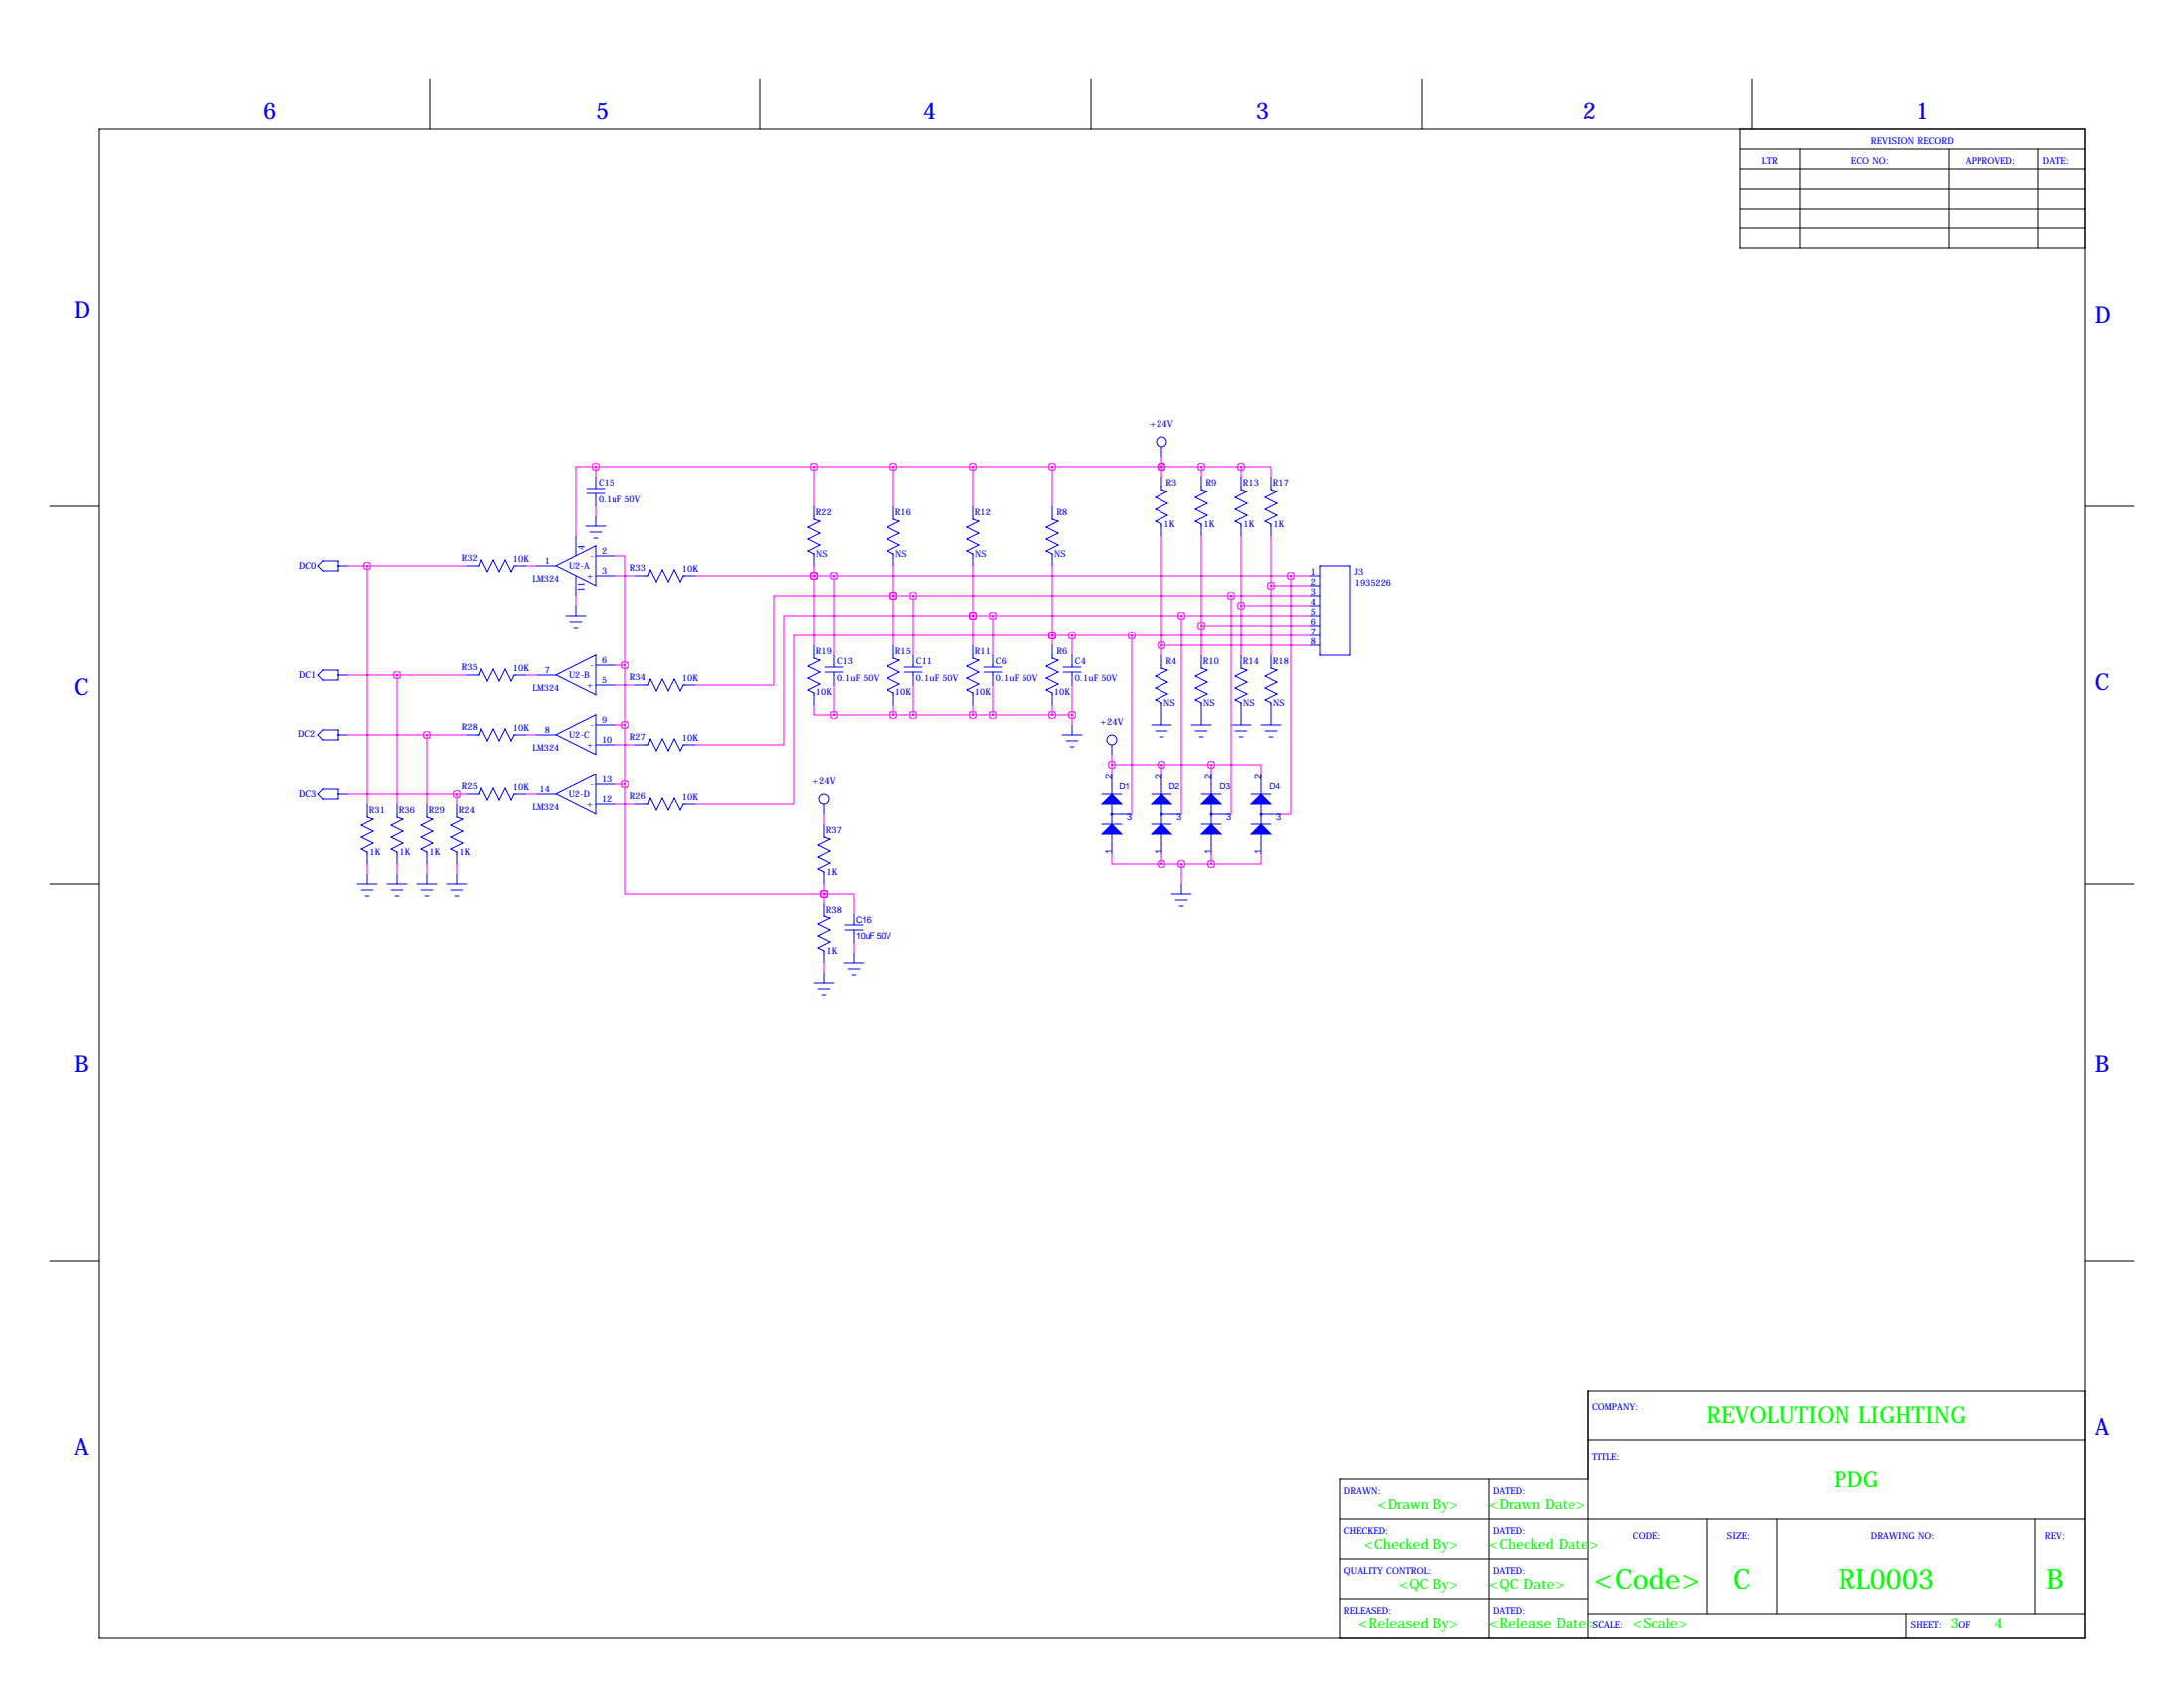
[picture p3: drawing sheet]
<svg xmlns="http://www.w3.org/2000/svg" width="559mm" height="432mm" viewBox="0 0 559 432" stroke-linecap="round" stroke-linejoin="round" font-family="sans-serif">
<g fill="none" stroke="#000" stroke-width=".25">
<path d="M25.4 33h508v386.1h-508zM110 20.3v12.7M194.6 20.3v12.7M279.1 20.3v12.7M363.7 20.3v12.7M445.3 38.1h88.1M445.3 33v30.5h88.1M448.3 20.3v12.7M460.5 38.1v25.4M498.6 38.1v25.4M521.5 38.1v25.4M445.3 48.3h88.1"/>
<path d="M445.3 43.2h88.1M445.3 53.3h88.1M445.3 58.4h88.1M12.7 129.5h12.7M533.4 129.5h12.7M12.7 226.1h12.7M533.4 226.1h12.7M12.7 322.6h12.7M533.4 322.6h12.7M533.4 355.9h-127v63.2M381 378.5v40.6M406.4 368.3h127"/>
<path d="M406.4 378.5h-63.5v40.6M342.9 388.6h190.5M342.9 398.8h63.5M436.9 388.6v24.1M454.7 388.6v24.1M520.7 388.6v24.1M342.9 408.9h63.5M406.4 412.7h127M487.7 412.7v6.4"/>
</g>
<g fill="none" stroke="#00f" stroke-width=".25">
<path d="M297.2 114.3v2.5M147.3 137.2v5M149.9 134.6h5M150.1 126.2h4.6M150.1 125h4.6M150.9 136.1h3M151.9 137.7h1M152.4 121.9v3.1M152.4 126.2v3.3M152.4 132.1v2.5M208.3 129.5v3.3l1.5 .5-3 1.6 3 1.5-3 1.5 3 1.5-3 1.6 1.5 .7v3.1M228.6 129.5v3.3l1.5 .5-3 1.6 3 1.5-3 1.5 3 1.5-3 1.6 1.5 .7v3.1"/>
<path d="M248.9 129.5v3.3l1.5 .5-3 1.6 3 1.5-3 1.5 3 1.5-3 1.6 1.5 .7v3.1M269.2 129.5v3.3l1.6 .5-3.1 1.6 3.1 1.5-3.1 1.5 3.1 1.5-3.1 1.6 1.5 .7v3.1M297.2 121.9v3.3l1.5 .5-3 1.6 3 1.5-3 1.5 3 1.5-3 1.5 1.5 .8v3.1M307.3 121.9v3.3l1.6 .5-3.1 1.6 3.1 1.5-3.1 1.5 3.1 1.5-3.1 1.5 1.5 .8v3.1M317.5 121.9v3.3l1.5 .5-3 1.6 3 1.5-3 1.5 3 1.5-3 1.5 1.5 .8v3.1M325.1 121.9v3.3l1.5 .5-3 1.6 3 1.5-3 1.5 3 1.5-3 1.5 1.5 .8v3.1M82.5 143.5h3.9v2.5h-3.9l-1.2-1.2zM86.4 144.8h2.5M119.4 144.8h3.3l.5-1.5 1.5 3 1.5-3 1.6 3 1.5-3 1.5 3 .8-1.5h3M137.2 144.8h5M142.2 144.7l10.2-5.1v10.2zM144.8 157.5h5.1"/>
<path d="M145.8 159h3M147.3 147.3v5.1M147.3 154.9v2.6M152.4 147.3h5.1M152.4 142.2h5.1M162.6 147.3h3.3l.5-1.5 1.5 3 1.5-3 1.5 3 1.6-3 1.5 3 .8-1.5h3M335.3 147.3h2.5M335.3 149.9h2.5M335.3 152.4h2.5M335.3 154.9h2.5M335.3 157.5h2.5M337.8 144.8h7.6v22.8h-7.6z"/>
<path d="M81.3 172.7l1.2-1.3h3.9v2.6h-3.9zM86.4 172.7h2.5M119.4 172.7h3.3l.5-1.5 1.5 3 1.5-3 1.6 3 1.5-3 1.5 3 .8-1.5h3M137.2 172.7h5M142.2 172.7l10.2-5.1v10.1zM146.8 160.5h1M152.4 170.2h5.1M152.4 175.3h5.1M162.6 175.3h3.3l.5-1.6 1.5 3.1 1.5-3.1 1.5 3.1 1.6-3.1 1.5 3.1 .8-1.5h3M208.3 165.1v3.3l1.5 .5-3 1.5 3 1.6-3 1.5 3 1.5-3 1.5 1.5 .8v3M211.1 172h4.5M211.1 170.7h4.5"/>
<path d="M213.4 167.6v3.1M213.4 172v3.3M228.6 165.1v3.3l1.5 .5-3 1.5 3 1.6-3 1.5 3 1.5-3 1.5 1.5 .8v3M231.4 172h4.6M231.4 170.7h4.6M233.7 167.6v3.1M233.7 172v3.3M248.9 165.1v3.3l1.5 .5-3 1.5 3 1.6-3 1.5 3 1.5-3 1.5 1.5 .8v3M251.7 172h4.6M251.7 170.7h4.6M254 167.6v3.1M254 172v3.3"/>
<path d="M269.2 165.1v3.3l1.6 .5-3.1 1.5 3.1 1.6-3.1 1.5 3.1 1.5-3.1 1.5 1.5 .8v3M272 172h4.6M272 170.7h4.6M274.3 167.6v3.1M274.3 172v3.3M297.2 167.6v3.3l1.5 .5-3 1.6 3 1.5-3 1.5 3 1.5-3 1.6 1.5 .7v5.6M307.3 167.6v3.3l1.6 .5-3.1 1.6 3.1 1.5-3.1 1.5 3.1 1.5-3.1 1.6 1.5 .7v5.6M317.5 167.6v3.3l1.5 .5-3 1.6 3 1.5-3 1.5 3 1.5-3 1.6 1.5 .7v5.6M325.1 167.6v3.3l1.5 .5-3 1.6 3 1.5-3 1.5 3 1.5-3 1.6 1.5 .7v5.6M335.3 160h2.5M335.3 162.6h2.5M335.3 165.1h2.5"/>
<path d="M81.3 188l1.2-1.3h3.9v2.5h-3.9zM86.4 188h2.5M119.4 188h3.3l.5-1.6 1.5 3.1 1.5-3.1 1.6 3.1 1.5-3.1 1.5 3.1 .8-1.5h3M137.2 188h5M142.2 187.9l10.2-5.1v10.2zM152.4 185.4h5.1M152.4 190.5h5.1M162.6 190.5h3.3l.5-1.5 1.5 3 1.5-3 1.5 3 1.6-3 1.5 3 .8-1.5h3M271.8 188h5.1M272.8 189.5h3M273.8 191h1M274.3 185.4v2.6"/>
<path d="M284.5 190.5v2.5M284.5 198.1v5.1M294.6 185.4h5.1M295.7 186.9h3M296.7 188.5h1M297.2 198.1v5.1M304.8 185.4h5.1M305.8 186.9h3.1M306.8 188.5h1M309.9 198.1v5.1M315 185.4h5M316 186.9h3"/>
<path d="M317 188.5h1M322.6 185.4h5.1M322.6 198.1v5.1M323.6 186.9h3M324.6 188.5h1M81.3 203.2l1.2-1.3h3.9v2.6h-3.9zM86.4 203.2h2.5M94 205.7v3.3l1.5 .5-3 1.6 3 1.5-3 1.5 3 1.5-3 1.6 1.5 .7v3.1M101.6 205.7v3.3l1.5 .5-3 1.6 3 1.5-3 1.5 3 1.5-3 1.6 1.5 .7v3.1M109.2 205.7v3.3l1.5 .5-3 1.6 3 1.5-3 1.5 3 1.5-3 1.6 1.5 .7v3.1M116.8 205.7v3.3l1.6 .5-3.1 1.6 3.1 1.5-3.1 1.5 3.1 1.5-3.1 1.6 1.5 .7v3.1M119.4 203.2h3.3l.5-1.5 1.5 3 1.5-3 1.6 3 1.5-3 1.5 3 .8-1.5h3"/>
<path d="M137.2 203.2h5M142.2 203.1l10.2-5v10.1zM152.4 200.7h5.1M152.4 205.7h5.1M162.6 205.7h3.3l.5-1.5 1.5 3.1 1.5-3.1 1.5 3.1 1.6-3.1 1.5 3.1 .8-1.6h3M210.8 205.7v2.6M210.8 210.8v3.3l1.5 .5-3 1.6 3 1.5-3 1.5 3 1.5-3 1.5 1.5 .8v3.1M281.9 203.2h5.1M281.9 210.8h5.1M284.5 205.7v5.1M284.5 213.4v5M284.5 208.3h5.1"/>
<path d="M294.6 203.2h5.1M294.6 210.8h5.1M297.2 208.3h5.1M297.2 205.7v5.1M297.2 213.4v5M307.3 203.2h5.1M307.3 210.8h5.1M309.9 208.3h5.1M309.9 205.7v5.1M309.9 213.4v5M320 203.2h5.1M320 210.8h5.1"/>
<path d="M322.6 208.3h5.1M322.6 205.7v5.1M322.6 213.4v5M91.4 226.1h5.1M92.5 227.6h3M93.5 229.1h1M94 223.5v2.6M99.1 226.1h5M100.1 227.6h3M101.1 229.1h1M101.6 223.5v2.6M106.7 226.1h5.1"/>
<path d="M107.7 227.6h3M108.7 229.1h1M109.2 223.5v2.6M114.3 226.1h5.1M115.3 227.6h3.1M116.3 229.1h1M116.8 223.5v2.6M210.8 231.1v3.3l1.5 .5-3 1.6 3 1.5-3 1.5 3 1.5-3 1.6 1.5 .7v3.1M216.2 238h4.5M216.2 236.7h4.5M218.4 233.7v3M218.4 238v3.3"/>
<path d="M299.7 228.6h5.1M300.7 230.1h3.1M301.8 231.6h1M302.3 226.1v2.5M208.3 251.5h5.1M209.3 253h3M210.3 254.5h1M210.8 248.9v2.6M215.9 246.4h5.1M216.9 247.9h3.1M217.9 249.4h1M218.4 243.8v2.6"/>
<circle cx="297.2" cy="113" r="1.27"/>
<circle cx="284.5" cy="189.2" r="1.27"/>
<circle cx="210.8" cy="204.5" r="1.27"/>
<circle cx="284.5" cy="208.3" r=".25"/>
<circle cx="297.2" cy="208.3" r=".25"/>
<circle cx="309.9" cy="208.3" r=".25"/>
<circle cx="322.6" cy="208.3" r=".25"/>
</g>
<g fill="#00f" stroke="#00f" stroke-width=".25">
<path d="M284.5 210.8l2.5 2.6h-5.1z"/>
<path d="M281.9 205.7l2.6-2.5 2.5 2.5z"/>
<path d="M297.2 210.8l2.5 2.6h-5.1z"/>
<path d="M297.2 203.2l2.5 2.5h-5.1z"/>
<path d="M309.9 210.8l2.5 2.6h-5.1z"/>
<path d="M307.3 205.7l2.6-2.5 2.5 2.5z"/>
<path d="M322.6 210.8l2.5 2.6h-5.1z"/>
<path d="M320 205.7l2.6-2.5 2.5 2.5z"/>
</g>
<g fill="none" stroke="#f0f" stroke-width=".25">
<path d="M152.4 119.4h-5.1v17.8M152.4 119.4h165.1M152.4 119.4v2.5M208.3 119.4v10.1M228.6 119.4v10.1M248.9 119.4v10.1M269.2 119.4v10.1M297.2 119.4h.1M297.2 116.8v5.1M307.3 119.4v2.5M317.5 119.4h7.6v2.5M317.5 119.4v2.5"/>
<path d="M152.4 129.5v2.6M297.2 137.2v30.4M307.3 137.2v30.4M317.5 137.2v30.4M325.1 137.2v30.4M88.9 144.8h30.5M94 144.8v60.9M134.6 144.8h2.6M147.3 152.4v2.5M157.5 142.2h2.5v28M157.5 147.3h5.1M177.8 147.3h157.5"/>
<path d="M208.3 147.3h.1M208.3 144.8v20.3M213.4 147.3v20.3M228.6 152.4h-30.5v22.9h-20.3M228.6 152.4h.1M228.6 152.4h106.7M228.6 144.8v20.3M233.7 152.4v15.2M248.9 157.5h-48.2v33h-22.9M248.9 157.5h.1M248.9 157.5h86.4M248.9 144.8v20.3"/>
<path d="M254 157.5v10.1M269.2 144.8v20.3M302.3 157.5v50.8M315 152.4v55.9M317.5 154.9h17.8M325.1 149.9h10.2M330.2 147.3v61h-2.5M88.9 172.7h30.5M101.6 172.7v33M134.6 172.7h2.6M157.5 170.2h2.5M157.5 175.3h5.1"/>
<path d="M160 170.2v30.5M213.4 175.3v7.6M233.7 175.3v7.6M254 175.3v7.6M269.2 162.6h-66v43.1h-25.4M269.2 162.6h.1M269.2 162.6h66.1M274.3 162.6v5M274.3 175.3v10.1M289.6 162.6v45.7M297.2 165.1h38.1M307.3 160h28"/>
<path d="M88.9 188h30.5M109.2 188v17.7M134.6 188h2.6M157.5 185.4h2.5M157.5 190.5h5.1M208.3 180.3v2.6h5.1M213.4 182.9h60.9M228.6 180.3v2.6M248.9 180.3v2.6M269.2 180.3v2.6M284.5 195.6h25.4M284.5 193v5.1"/>
<path d="M297.2 182.9h.1M297.2 195.6v2.5M307.3 182.9h.1M309.9 195.6h12.7v2.5M309.9 195.6v2.5M317.5 182.9h.1M325.1 182.9h.1M88.9 203.2h30.5M116.8 203.2v2.5M134.6 203.2h2.6M157.5 200.7h2.5M157.5 205.7h5.1"/>
<path d="M160 200.7v27.9h50.8M210.8 208.3v2.5M284.5 218.4v2.6h12.7M297.2 218.4v2.6M309.9 218.4v2.6M322.6 218.4v2.6h-12.7M94 221v2.5M101.6 221v2.5M109.2 221v2.5M116.8 221v2.5M210.8 228.6h.1M210.8 228.6h7.6v5.1"/>
<path d="M210.8 226.1v5M297.2 221h12.7M302.3 221v5.1M210.8 246.4v2.5M218.4 241.3v2.5"/>
</g>
<path d="M297.1 221a.07 .07 0 0 0 .1 0 .07 .07 0 0 0-.1 0zM309.8 221a.07 .07 0 0 0 .1 0 .07 .07 0 0 0-.1 0zM302.2 221a.07 .07 0 0 0 .1 0 .07 .07 0 0 0-.1 0zM297.1 195.6a.07 .07 0 0 0 .1 0 .07 .07 0 0 0-.1 0zM309.8 195.6a.07 .07 0 0 0 .1 0 .07 .07 0 0 0-.1 0zM284.4 195.6a.07 .07 0 0 0 .1 0 .07 .07 0 0 0-.1 0zM330.1 147.3a.1 .1 0 0 0 .2 0 .1 .1 0 0 0-.2 0zM314.9 152.4a.07 .07 0 0 0 .1 0 .07 .07 0 0 0-.1 0zM302.2 157.5a.07 .07 0 0 0 .1 0 .07 .07 0 0 0-.1 0zM289.5 162.6a.07 .07 0 0 0 .1 0 .07 .07 0 0 0-.1 0zM274.3 162.6a.07 .07 0 0 0 .1 0 .07 .07 0 0 0-.1 0zM253.9 157.5a.1 .1 0 0 0 .2 0 .1 .1 0 0 0-.2 0zM233.6 152.4a.07 .07 0 0 0 .1 0 .07 .07 0 0 0-.1 0zM213.3 147.3a.07 .07 0 0 0 .1 0 .07 .07 0 0 0-.1 0zM213.3 182.9a.07 .07 0 0 0 .1 0 .07 .07 0 0 0-.1 0zM228.5 182.9a.1 .1 0 0 0 .2 0 .1 .1 0 0 0-.2 0zM233.6 182.9a.07 .07 0 0 0 .1 0 .07 .07 0 0 0-.1 0zM248.9 182.9a.07 .07 0 0 0 .1 0 .07 .07 0 0 0-.1 0zM253.9 182.9a.1 .1 0 0 0 .2 0 .1 .1 0 0 0-.2 0zM269.2 182.9a.07 .07 0 0 0 .1 0 .07 .07 0 0 0-.1 0zM274.3 182.9a.07 .07 0 0 0 .1 0 .07 .07 0 0 0-.1 0zM317.4 119.4a.1 .1 0 0 0 .2 0 .1 .1 0 0 0-.2 0zM307.3 119.4a.07 .07 0 0 0 .1 0 .07 .07 0 0 0-.1 0zM297.1 119.4a.07 .07 0 0 0 .1 0 .07 .07 0 0 0-.1 0zM297.1 119.4a.07 .07 0 0 0 .1 0 .07 .07 0 0 0-.1 0zM152.3 119.4a.1 .1 0 0 0 .2 0 .1 .1 0 0 0-.2 0zM210.8 228.6a.07 .07 0 0 0 .1 0 .07 .07 0 0 0-.1 0zM160 170.2a.07 .07 0 0 0 .1 0 .07 .07 0 0 0-.1 0zM160 185.4a.07 .07 0 0 0 .1 0 .07 .07 0 0 0-.1 0zM160 200.7a.07 .07 0 0 0 .1 0 .07 .07 0 0 0-.1 0zM210.8 228.6a.07 .07 0 0 0 .1 0 .07 .07 0 0 0-.1 0zM93.9 144.8a.07 .07 0 0 0 .1 0 .07 .07 0 0 0-.1 0zM101.5 172.7a.1 .1 0 0 0 .2 0 .1 .1 0 0 0-.2 0zM109.2 188a.07 .07 0 0 0 .1 0 .07 .07 0 0 0-.1 0zM116.8 203.2a.07 .07 0 0 0 .1 0 .07 .07 0 0 0-.1 0zM269.2 162.6a.07 .07 0 0 0 .1 0 .07 .07 0 0 0-.1 0zM248.9 157.5a.07 .07 0 0 0 .1 0 .07 .07 0 0 0-.1 0zM228.5 152.4a.1 .1 0 0 0 .2 0 .1 .1 0 0 0-.2 0zM208.2 147.3a.07 .07 0 0 0 .1 0 .07 .07 0 0 0-.1 0zM208.2 147.3a.07 .07 0 0 0 .1 0 .07 .07 0 0 0-.1 0zM228.5 152.4a.1 .1 0 0 0 .2 0 .1 .1 0 0 0-.2 0zM248.9 157.5a.07 .07 0 0 0 .1 0 .07 .07 0 0 0-.1 0zM269.2 162.6a.07 .07 0 0 0 .1 0 .07 .07 0 0 0-.1 0zM208.2 119.4a.07 .07 0 0 0 .1 0 .07 .07 0 0 0-.1 0zM228.5 119.4a.1 .1 0 0 0 .2 0 .1 .1 0 0 0-.2 0zM248.9 119.4a.07 .07 0 0 0 .1 0 .07 .07 0 0 0-.1 0zM269.2 119.4a.07 .07 0 0 0 .1 0 .07 .07 0 0 0-.1 0zM297.1 165.1a.07 .07 0 0 0 .1 0 .07 .07 0 0 0-.1 0zM307.3 160a.07 .07 0 0 0 .1 0 .07 .07 0 0 0-.1 0zM317.4 154.9a.1 .1 0 0 0 .2 0 .1 .1 0 0 0-.2 0zM325.1 149.9a.07 .07 0 0 0 .1 0 .07 .07 0 0 0-.1 0z" fill="#f0f" stroke="#f0f" stroke-width="1.9"/>
<g font-size="7.1" fill="#0f0">
<text x="408" y="406.4">&lt;Code&gt;</text>
<text x="443.5" y="406.4">C</text>
<text x="470.4" y="406.4">RL0003</text>
<text x="523.5" y="406.4">B</text>
</g>
<g font-size="5.9" fill="#00f">
<text x="67.3" y="30.5">6</text>
<text x="152.4" y="30.5">5</text>
<text x="236.2" y="30.5">4</text>
<text x="321.3" y="30.5">3</text>
<text x="405.1" y="30.5">2</text>
<text x="490.2" y="30.5">1</text>
<text x="19" y="81.3">D</text>
<text x="535.9" y="82.6">D</text>
<text x="19" y="177.8">C</text>
<text x="535.9" y="176.5">C</text>
<text x="19" y="274.3">B</text>
<text x="535.9" y="274.3">B</text>
<text x="535.9" y="367">A</text>
<text x="19" y="372.1">A</text>
</g>
<g font-size="5.9" fill="#0f0">
<text x="436.8" y="364">REVOLUTION LIGHTING</text>
<text x="469.2" y="380.5">PDG</text>
</g>
<g font-size="3.6" fill="#0f0">
<text x="352.4" y="386.1">&lt;Drawn By&gt;</text>
<text x="381" y="386.1">&lt;Drawn Date&gt;</text>
<text x="348.9" y="396.2">&lt;Checked By&gt;</text>
<text x="381" y="396.2">&lt;Checked Date&gt;</text>
<text x="357.9" y="406.4">&lt;QC By&gt;</text>
<text x="381" y="406.4">&lt;QC Date&gt;</text>
<text x="347.5" y="416.5">&lt;Released By&gt;</text>
<text x="381" y="416.5">&lt;Release Date&gt;</text>
<text x="417.8" y="416.5">&lt;Scale&gt;</text>
<text x="499.1" y="416.5">3</text>
<text x="510.5" y="416.5">4</text>
</g>
<g font-size="2.4" fill="#00f">
<text x="450.8" y="41.9">LTR</text>
<text x="473.7" y="41.9">ECO NO:</text>
<text x="478.8" y="36.8">REVISION RECORD</text>
<text x="502.9" y="41.9">APPROVED:</text>
<text x="522.7" y="41.9">DATE:</text>
<text x="294.2" y="109.2">+24V</text>
<text x="76.5" y="145.5">DC0</text>
<text x="76.5" y="173.5">DC1</text>
<text x="281.5" y="185.4">+24V</text>
<text x="76.2" y="188.5">DC2</text>
<text x="76.5" y="204">DC3</text>
<text x="207.8" y="200.7">+24V</text>
<text x="284.5" y="199.4" transform="rotate(-90 284.5 199.4)">2</text>
<text x="297.2" y="199.4" transform="rotate(-90 297.2 199.4)">2</text>
<text x="309.9" y="199.4" transform="rotate(-90 309.9 199.4)">2</text>
<text x="322.6" y="199.4" transform="rotate(-90 322.6 199.4)">2</text>
<text x="288.3" y="209.9">3</text>
<text x="301" y="209.9">3</text>
<text x="313.7" y="209.9">3</text>
<text x="326.4" y="209.9">3</text>
<text x="284.5" y="218.4" transform="rotate(-90 284.5 218.4)">1</text>
<text x="297.2" y="218.4" transform="rotate(-90 297.2 218.4)">1</text>
<text x="309.9" y="218.4" transform="rotate(-90 309.9 218.4)">1</text>
<text x="322.6" y="218.4" transform="rotate(-90 322.6 218.4)">1</text>
<text x="407.4" y="360.7">COMPANY:</text>
<text x="407.4" y="373.4">TITLE:</text>
<text x="343.9" y="382.3">DRAWN:</text>
<text x="382" y="382.3">DATED:</text>
<text x="343.9" y="392.4">CHECKED:</text>
<text x="382" y="392.4">DATED:</text>
<text x="417.8" y="393.7">CODE:</text>
<text x="442" y="393.7">SIZE:</text>
<text x="478.8" y="393.7">DRAWING NO:</text>
<text x="523.2" y="393.7">REV:</text>
<text x="343.9" y="402.6">QUALITY CONTROL:</text>
<text x="382" y="402.6">DATED:</text>
<text x="343.9" y="412.7">RELEASED:</text>
<text x="382" y="412.7">DATED:</text>
<text x="407.7" y="416.6">SCALE:</text>
<text x="488.9" y="416.6">SHEET:</text>
<text x="501" y="416.6">OF</text>
</g>
<g font-size="2.3" fill="#00f">
<text x="153.2" y="124.2">C15</text>
<text x="298.3" y="124.3">R3</text>
<text x="308.5" y="124.3">R9</text>
<text x="318" y="124.3">R13</text>
<text x="325.6" y="124.3">R17</text>
<text x="153.2" y="128.5">0.1uF 50V</text>
<text x="208.8" y="131.9">R22</text>
<text x="229.1" y="131.9">R16</text>
<text x="249.4" y="131.9">R12</text>
<text x="270.4" y="131.9">R8</text>
<text x="297.8" y="134.9">1K</text>
<text x="308" y="134.9">1K</text>
<text x="318.1" y="134.9">1K</text>
<text x="325.8" y="134.9">1K</text>
<text x="118.1" y="143.6">R32</text>
<text x="131.3" y="143.8">10K</text>
<text x="149.4" y="140.7" transform="rotate(-90 149.4 140.7)">4</text>
<text x="151" y="143">-</text>
<text x="153.9" y="141.7">2</text>
<text x="208.9" y="142.5">NS</text>
<text x="229.2" y="142.5">NS</text>
<text x="249.5" y="142.5">NS</text>
<text x="269.8" y="142.5">NS</text>
<text x="136.3" y="148.9">LM324</text>
<text x="139.4" y="144.3">1</text>
<text x="145.5" y="145.6">U2-A</text>
<text x="150.2" y="148.1">+</text>
<text x="153.9" y="146.8">3</text>
<text x="161.3" y="146.1">R33</text>
<text x="174.5" y="146.3">10K</text>
<text x="335.5" y="147.1">1</text>
<text x="335.5" y="149.6">2</text>
<text x="346.6" y="147.1">J3</text>
<text x="346.7" y="149.9">1935226</text>
<text x="149.4" y="151.5" transform="rotate(-90 149.4 151.5)">11</text>
<text x="335.5" y="152.1">3</text>
<text x="335.5" y="154.7">4</text>
<text x="335.5" y="157.2">5</text>
<text x="335.5" y="159.8">6</text>
<text x="208.8" y="167.5">R19</text>
<text x="229.1" y="167.5">R15</text>
<text x="249.4" y="167.5">R11</text>
<text x="270.4" y="167.5">R6</text>
<text x="335.5" y="162.3">7</text>
<text x="335.5" y="164.8">8</text>
<text x="118.1" y="171.5">R35</text>
<text x="131.3" y="171.7">10K</text>
<text x="139.4" y="172.2">7</text>
<text x="145.5" y="173.5">U2-B</text>
<text x="151" y="170.9">-</text>
<text x="153.9" y="169.7">6</text>
<text x="214.1" y="169.9">C13</text>
<text x="234.4" y="169.9">C11</text>
<text x="254.8" y="169.9">C6</text>
<text x="275.1" y="169.9">C4</text>
<text x="298.3" y="170">R4</text>
<text x="307.8" y="170">R10</text>
<text x="318" y="170">R14</text>
<text x="325.6" y="170">R18</text>
<text x="136.3" y="176.9">LM324</text>
<text x="150.2" y="176.1">+</text>
<text x="153.9" y="174.8">5</text>
<text x="161.3" y="174.1">R34</text>
<text x="174.5" y="174.2">10K</text>
<text x="208.8" y="177.8">10K</text>
<text x="214.1" y="174.2">0.1uF 50V</text>
<text x="229.1" y="177.8">10K</text>
<text x="234.4" y="174.2">0.1uF 50V</text>
<text x="249.4" y="177.8">10K</text>
<text x="254.8" y="174.2">0.1uF 50V</text>
<text x="269.7" y="177.8">10K</text>
<text x="275.1" y="174.2">0.1uF 50V</text>
<text x="153.9" y="184.9">9</text>
<text x="297.8" y="180.6">NS</text>
<text x="307.9" y="180.6">NS</text>
<text x="318.1" y="180.6">NS</text>
<text x="325.7" y="180.6">NS</text>
<text x="118.1" y="186.8">R28</text>
<text x="131.3" y="186.9">10K</text>
<text x="139.4" y="187.5">8</text>
<text x="145.5" y="188.8">U2-C</text>
<text x="150.2" y="191.3">+</text>
<text x="151" y="186.2">-</text>
<text x="153.9" y="190">10</text>
<text x="161.3" y="189.3">R27</text>
<text x="174.5" y="189.5">10K</text>
<text x="136.3" y="192.1">LM324</text>
<text x="118.1" y="202">R25</text>
<text x="131.3" y="202.2">10K</text>
<text x="138.1" y="202.7">14</text>
<text x="151" y="201.4">-</text>
<text x="153.9" y="200.2">13</text>
<text x="94.5" y="208.1">R31</text>
<text x="102.1" y="208.1">R36</text>
<text x="109.7" y="208.1">R29</text>
<text x="117.3" y="208.1">R24</text>
<text x="136.3" y="207.4">LM324</text>
<text x="145.5" y="204">U2-D</text>
<text x="150.2" y="206.6">+</text>
<text x="153.9" y="205.2">12</text>
<text x="161.3" y="204.6">R26</text>
<text x="174.5" y="204.7">10K</text>
<text x="211.3" y="213.2">R37</text>
<text x="94.6" y="218.7">1K</text>
<text x="102.2" y="218.7">1K</text>
<text x="109.9" y="218.7">1K</text>
<text x="117.5" y="218.7">1K</text>
<text x="211.5" y="223.8">1K</text>
<text x="211.3" y="233.5">R38</text>
<text x="218.9" y="236.2">C16</text>
<text x="211.5" y="244.1">1K</text>
<text x="218.9" y="240.3">10uF 50V</text>
</g>
<g font-size="2.2" fill="#00f">
<text x="286.4" y="201.9">D1</text>
<text x="299.1" y="201.9">D2</text>
<text x="312.1" y="201.9">D3</text>
<text x="324.8" y="201.9">D4</text>
</g>
</svg>
